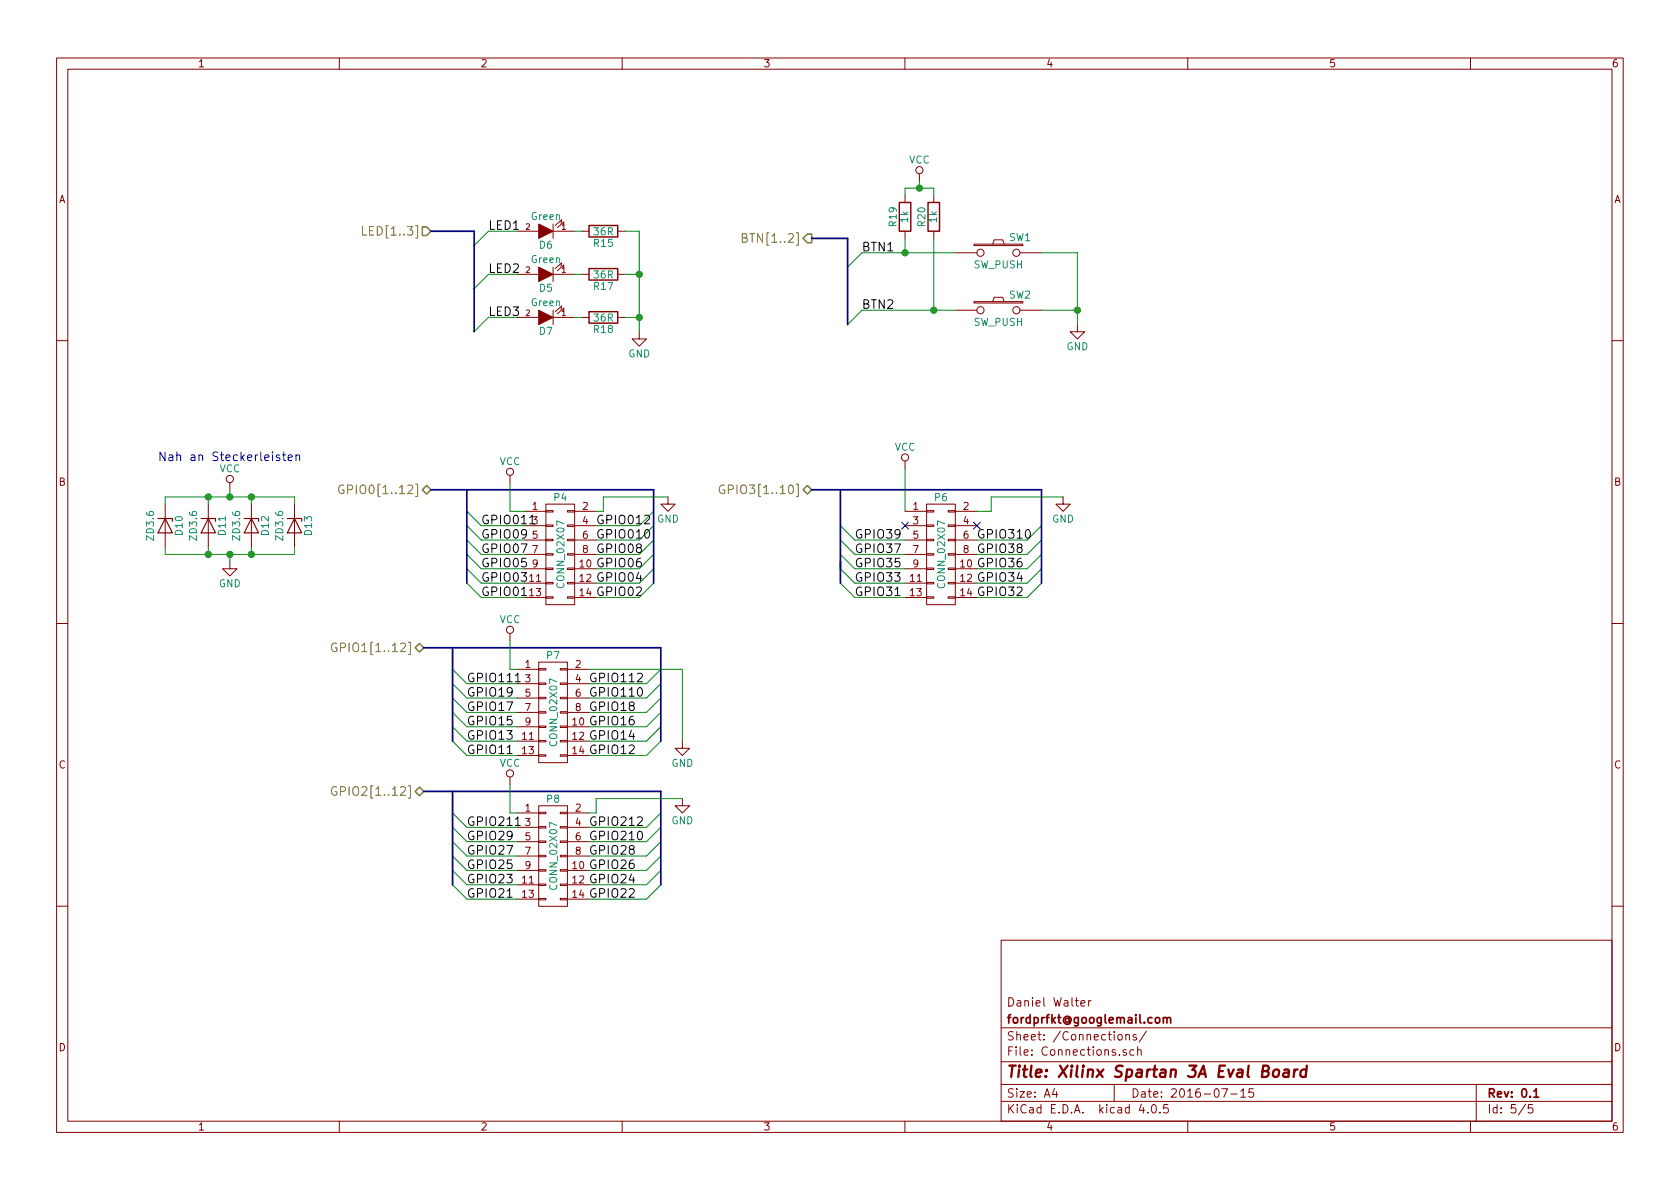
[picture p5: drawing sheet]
<svg xmlns="http://www.w3.org/2000/svg" width="297mm" height="210mm" viewBox="0 0 297 210" stroke-linecap="round" stroke-linejoin="round" font-family="sans-serif">
<g fill="none" stroke="#840000" stroke-width=".18">
<path d="M10 10.3h277v189.9h-277zM12 12.2h273v186.1h-273zM60 10.3v1.9M110 10.3v1.9M160 10.3v1.9M210 10.3v1.9M260 10.3v1.9M97.8 39.6v2.6M99.2 39.5l.1-.6-1.1 1M99.6 39.9l.1-.7-1.1 1.1M160 34.5v1.3M162.6 30.7v1.3"/>
<path d="M165.1 34.5v1.3M91.4 48.5h3.8M91.4 40.9h3.8M91.4 56.1h3.8M97.8 47.2v2.6M97.8 54.9v2.5M97.8 48.5h3.8M97.8 40.9h3.8M97.8 56.1h3.8M99.2 47.1l.1-.6-1.1 1M99.2 54.7l.1-.6-1.1 1M99.6 47.5l.1-.6-1.1 1"/>
<path d="M99.6 55.1l.1-.6-1.1 1M102.9 48.5h1.2M102.9 40.9h1.2M102.9 56.1h1.2M109.2 48.5h1.3M109.2 40.9h1.3M109.2 56.1h1.3M113 58.7v1.2h1.3l-1.3 1.3-1.2-1.3h1.2M160 40.9v1.3M165.1 40.9v1.3M168.9 44.7h3.8M168.9 54.9h3.8"/>
<path d="M172.2 43.2h8.6v.2h-8.6zM172.2 53.3h8.6v.3h-8.6zM175.5 43.2l.3-.8h1.5l.2 .8M175.5 53.3l.3-.7h1.5l.2 .7M180.3 44.7h3.8M180.3 54.9h3.8M190.5 57.4v1.3h1.3l-1.3 1.2-1.3-1.2h1.3M10 60.2h2M285 60.2h2M29.2 89.1v7.7M36.8 89.1v7.7M40.6 99.3v1.3h1.3l-1.3 1.2-1.2-1.2h1.2"/>
<path d="M40.6 85.3v1.3M44.4 89.1v7.7M52.1 89.1v7.7M90.2 84.1v1.2M92.7 90.4h3.8M92.7 93h3.8M92.7 95.5h3.8M92.7 98h3.8M96.5 97.9h1.3v.3h-1.3zM96.5 95.4h1.3v.2h-1.3zM96.5 92.8h1.3v.3h-1.3zM96.5 90.3h1.3v.2h-1.3z"/>
<path d="M96.5 89.1h5.1v17.8h-5.1zM100.3 97.9h1.3v.3h-1.3zM100.3 95.4h1.3v.2h-1.3zM100.3 92.8h1.3v.3h-1.3zM100.3 90.3h1.3v.2h-1.3zM101.6 90.4h3.8M101.6 93h3.8M101.6 95.5h3.8M101.6 98h3.8M118.1 87.9v1.2h1.3l-1.3 1.3-1.3-1.3h1.3M160 81.5v1.3M160 90.4h3.8"/>
<path d="M160 93h3.8M160 95.5h3.8M160 98h3.8M163.8 97.9h1.3v.3h-1.3zM163.8 95.4h1.3v.2h-1.3zM163.8 92.8h1.3v.3h-1.3zM163.8 90.3h1.3v.2h-1.3zM163.8 89.1h5.1v17.8h-5.1zM167.6 97.9h1.3v.3h-1.3zM167.6 95.4h1.3v.2h-1.3zM167.6 92.8h1.3v.3h-1.3zM167.6 90.3h1.3v.2h-1.3z"/>
<path d="M168.9 90.4h3.8M168.9 93h3.8M168.9 95.5h3.8M168.9 98h3.8M188 87.9v1.2h1.2l-1.2 1.3-1.3-1.3h1.3M10 110.3h2M90.2 112v1.3M91.4 118.4h3.8M92.7 100.6h3.8M92.7 103.1h3.8M92.7 105.7h3.8M95.2 118.2h1.3v.3h-1.3z"/>
<path d="M95.2 117.1h5.1v17.8h-5.1zM96.5 105.5h1.3v.3h-1.3zM96.5 103h1.3v.2h-1.3zM96.5 100.5h1.3v.2h-1.3zM99.1 118.2h1.2v.3h-1.2zM100.3 105.5h1.3v.3h-1.3zM100.3 103h1.3v.2h-1.3zM100.3 100.5h1.3v.2h-1.3zM100.3 118.4h3.8M101.6 100.6h3.8M101.6 103.1h3.8M101.6 105.7h3.8"/>
<path d="M160 100.6h3.8M160 103.1h3.8M160 105.7h3.8M163.8 105.5h1.3v.3h-1.3zM163.8 103h1.3v.2h-1.3zM163.8 100.5h1.3v.2h-1.3zM167.6 105.5h1.3v.3h-1.3zM167.6 103h1.3v.2h-1.3zM167.6 100.5h1.3v.2h-1.3zM168.9 100.6h3.8M168.9 103.1h3.8M168.9 105.7h3.8"/>
<path d="M285 110.3h2M90.2 137.4v1.3M91.4 120.9h3.8M91.4 123.4h3.8M91.4 126h3.8M91.4 128.5h3.8M91.4 131.1h3.8M91.4 133.6h3.8M95.2 133.5h1.3v.2h-1.3zM95.2 130.9h1.3v.3h-1.3zM95.2 128.4h1.3v.2h-1.3zM95.2 125.9h1.3v.2h-1.3z"/>
<path d="M95.2 123.3h1.3v.3h-1.3zM95.2 120.8h1.3v.2h-1.3zM99.1 133.5h1.2v.2h-1.2zM99.1 130.9h1.2v.3h-1.2zM99.1 128.4h1.2v.2h-1.2zM99.1 125.9h1.2v.2h-1.2zM99.1 123.3h1.2v.3h-1.2zM99.1 120.8h1.2v.2h-1.2zM100.3 120.9h3.8M100.3 123.4h3.8M100.3 126h3.8M100.3 128.5h3.8"/>
<path d="M100.3 131.1h3.8M100.3 133.6h3.8M120.6 131.1v1.2h1.3l-1.3 1.3-1.2-1.3h1.2M91.4 143.8h3.8M91.4 146.3h3.8M91.4 148.8h3.8M91.4 151.4h3.8M91.4 153.9h3.8M91.4 156.5h3.8M91.4 159h3.8M95.2 158.9h1.3v.2h-1.3zM95.2 156.3h1.3v.3h-1.3z"/>
<path d="M95.2 153.8h1.3v.2h-1.3zM95.2 151.3h1.3v.2h-1.3zM95.2 148.7h1.3v.3h-1.3zM95.2 146.2h1.3v.2h-1.3zM95.2 143.6h1.3v.3h-1.3zM95.2 142.5h5.1v17.8h-5.1zM99.1 158.9h1.2v.2h-1.2zM99.1 156.3h1.2v.3h-1.2zM99.1 153.8h1.2v.2h-1.2zM99.1 151.3h1.2v.2h-1.2zM99.1 148.7h1.2v.3h-1.2zM99.1 146.2h1.2v.2h-1.2z"/>
<path d="M99.1 143.6h1.2v.3h-1.2zM100.3 143.8h3.8M100.3 146.3h3.8M100.3 148.8h3.8M100.3 151.4h3.8M100.3 153.9h3.8M100.3 156.5h3.8M100.3 159h3.8M120.6 141.2v1.3h1.3l-1.3 1.3-1.2-1.3h1.2M10 160.2h2M177 166.3h108v32h-108zM191.1 177.4l.7-.1v-.3l-.5-.1-.2 .2 .1 .7h.6"/>
<path d="M192.5 176.9v1M192.9 176.9l-.4 .3M285 160.2h2M60 198.3v1.9M110 198.3v1.9M160 198.3v1.9M177 194.8h108M177 191.8h108M177 187.8h108M177 181.8h108M186.4 192.5l-.3 1h.9M186.8 193v1"/>
<path d="M197 191.8v3M197.7 183.1l.2-.2 .4 .2 .1 .5-.1 .2-.4 .1-.2-.1zM199.1 183.1l.2-.2 .3 .1 .1 .9M199.1 182.9v1M199.1 185.7a.37 .37 0 0 0-.5 .1v.2l.5 .2 .1 .1-.2 .3-.4-.1M200.5 185.7l-.4-.1-.3 .3v.6l.3 .1 .4-.1M200.9 183a.37 .37 0 0 0-.6 .1l.1 .3 .5 .1 .1 .1-.2 .3-.5-.1M201.1 185.7l.2-.1 .4 .1 .1 .9M201.1 185.1v1.5M201.8 195.2l-.4 1.1h1M202.7 182.3l-1.3 2M202.9 196.7v.1"/>
<path d="M203.8 195.4l.1-.1a.81 .81 0 0 1 .6 .6 .81 .81 0 0 1-.3 .8l-.1 .1a.8 .8 0 0 1-.6-.6 .8 .8 0 0 1 .3-.8zM205.1 196.7v.1M206.5 195.3h-.7l-.1 .7 .2-.1 .5 .1 .2 .2-.1 .5-.2 .1-.6-.1M210 198.3v1.9M216 192.5h1l-.6 1.5M217.6 193.5h1.1M219.4 193l.4-.5v1.5M219.4 194h.8M221.6 192.5h-.7l-.1 .7 .2-.1 .5 .1 .2 .2-.1 .5-.2 .1-.6-.1M260 198.3v1.9M261 191.8v6.5M269.7 195.2l-1.2 2"/>
<path d="M271 195.3h-.7l-.1 .7 .2-.1 .5 .1 .1 .2v.5l-.2 .1-.6-.1"/>
<circle cx="162.6" cy="30.1" r=".63"/>
<circle cx="173.4" cy="54.9" r=".63"/>
<circle cx="173.4" cy="44.7" r=".63"/>
<circle cx="179.7" cy="44.7" r=".63"/>
<circle cx="179.7" cy="54.9" r=".63"/>
<circle cx="40.6" cy="84.7" r=".63"/>
<circle cx="90.2" cy="83.4" r=".63"/>
<circle cx="160" cy="80.9" r=".63"/>
<circle cx="90.2" cy="111.4" r=".63"/>
<circle cx="90.2" cy="136.8" r=".63"/>
</g>
<path d="M205.7 179.9v1M205.7 180.1l.2-.2 .4 .1v.9M206.3 180.1a.36 .36 0 0 1 .4-.2 .36 .36 0 0 1 .3 .2v.8M271.2 193l.4-.5v1.5M271.2 194h.9" fill="none" stroke="#840000" stroke-width=".3"/>
<path d="M225.2 189.3a.51 .51 0 0 1 .6-.2 .51 .51 0 0 1 .4 .4l-.1 .6a.54 .54 0 0 1-.5 .4 .54 .54 0 0 1-.6-.4zM227.1 189.2h.7v1.2M227.9 189.6l-.7 .1a.4 .4 0 0 0-.3 .3 .4 .4 0 0 0 .2 .4l.7-.1M228.9 189.1l-.2 1.3M229.4 189.1a.54 .54 0 0 0-.6 .4M231 189.2a.7 .7 0 0 0-1 .3v.8l.3 .1 .5-.1M231.1 188.4l-.3 2" fill="none" stroke="#840000" stroke-width=".41"/>
<g fill="#840000" stroke="#840000" stroke-width=".18">
<path d="M95.2 47.2l2.6 1.3-2.6 1.3z"/>
<path d="M95.2 39.6l2.6 1.3-2.6 1.3z"/>
<path d="M95.2 54.9l2.6 1.2-2.6 1.3z"/>
</g>
<path d="M104.1 39.9h5.1v2h-5.1zM159 35.8h2v5.1h-2zM164.1 35.8h2v5.1h-2zM104.1 47.5h5.1v2h-5.1zM104.1 55.1h5.1v2h-5.1z" fill="none" stroke="#840000" stroke-width=".25"/>
<path d="M64.1 40.1v1.5h.7M131.2 42.1l.7-.1 .2-.2-.1-.3-.3-.2h-.5v1.5h.6l.3-.1v-.4l-.4-.2M60.8 85.8a.71 .71 0 0 0-.9 .7 .71 .71 0 0 0 .9 .7v-.6h-.3M128.1 85.8a.71 .71 0 0 0-.9 .7 .71 .71 0 0 0 .9 .7v-.6h-.3M59.5 113.8a.71 .71 0 0 0-.9 .7 .71 .71 0 0 0 .9 .7l.1-.6h-.3M59.5 139.2a.71 .71 0 0 0-.9 .7 .71 .71 0 0 0 .9 .7l.1-.6h-.3" fill="none" stroke="#848400" stroke-width=".18"/>
<path d="M74.7 40.1h.7l.8 .8-.8 .8h-.7zM142 42.2l.7-.8h.8v1.5h-.8zM74.7 86.6l.7-.8 .8 .8-.8 .8zM142 86.6l.7-.8 .8 .8-.8 .8zM73.4 114.5l.8-.7 .7 .7-.7 .8zM73.4 139.9l.8-.7 .7 .7-.7 .8z" fill="none" stroke="#848400" stroke-width=".25"/>
<g fill="none" stroke="#008400" stroke-width=".18">
<path d="M160 34.5v-1.2h5.1v1.2M162.6 32v1.3M91.4 40.9h-5l-2.6 2.5M91.4 48.5h-5l-2.6 2.5M91.4 56.1h-5l-2.6 2.6M101.6 40.9h1.3M101.6 48.5h1.3M101.6 56.1h1.3M110.5 40.9h2.5v17.8M110.5 48.5h2.5M110.5 56.1h2.5M160 42.2v2.5"/>
<path d="M165.1 42.2v12.7M168.9 44.7h-16.5l-2.5 2.5M168.9 54.9h-16.5l-2.5 2.5M184.1 44.7h6.4v12.7M184.1 54.9h6.4M29.2 96.8v1.2h22.9v-1.2M29.2 89.1v-1.2h22.9v1.2M36.8 87.9v1.2M36.8 96.8v1.2M40.6 86.6v1.3M40.6 98v1.3M44.4 87.9v1.2"/>
<path d="M44.4 96.8v1.2M82.5 93l2.6 2.5h7.6M82.5 95.5l2.6 2.5h7.6M82.5 98l2.6 2.6h7.6M82.5 90.4l2.6 2.6h7.6M90.2 85.3v5.1M115.6 90.4l-2.6 2.6h-7.6M115.6 93l-2.6 2.5h-7.6M115.6 95.5l-2.6 2.5h-7.6M115.6 98l-2.6 2.6h-7.6M118.1 87.9h-11.4v2.5M148.6 93l2.5 2.5h8.9"/>
<path d="M148.6 95.5l2.5 2.5h8.9M148.6 98l2.5 2.6h8.9M160 82.8v7.6M184.1 93l-2.5 2.5h-8.9M184.1 95.5l-2.5 2.5h-8.9M184.1 98l-2.5 2.6h-8.9M188 87.9h-12.7v2.5h-2.6M80 118.4l2.5 2.5h8.9M82.5 100.6l2.6 2.5h7.6M82.5 103.1l2.6 2.6h7.6M90.2 113.3v5.1M104.1 118.4h16.5v12.7"/>
<path d="M115.6 100.6l-2.6 2.5h-7.6M115.6 103.1l-2.6 2.6h-7.6M116.8 118.4l-2.5 2.5h-10.2M148.6 103.1l2.5 2.6h8.9M148.6 100.6l2.5 2.5h8.9M184.1 103.1l-2.5 2.6h-8.9M184.1 100.6l-2.5 2.5h-8.9M80 131.1l2.5 2.5h8.9M80 120.9l2.5 2.5h8.9M80 123.4l2.5 2.6h8.9M80 126l2.5 2.5h8.9M80 128.5l2.5 2.6h8.9"/>
<path d="M90.2 138.7v5.1M116.8 131.1l-2.5 2.5h-10.2M116.8 120.9l-2.5 2.5h-10.2M116.8 123.4l-2.5 2.6h-10.2M116.8 126l-2.5 2.5h-10.2M116.8 128.5l-2.5 2.6h-10.2M80 156.5l2.5 2.5h8.9M80 146.3l2.5 2.5h8.9M80 148.8l2.5 2.6h8.9M80 151.4l2.5 2.5h8.9M80 143.8l2.5 2.5h8.9M80 153.9l2.5 2.6h8.9"/>
<path d="M116.8 156.5l-2.5 2.5h-10.2M116.8 143.8l-2.5 2.5h-10.2M116.8 146.3l-2.5 2.5h-10.2M116.8 148.8l-2.5 2.6h-10.2M116.8 151.4l-2.5 2.5h-10.2M116.8 153.9l-2.5 2.6h-10.2M120.6 141.2h-15.2v2.6"/>
</g>
<path d="M92.2 105.3h.9M158.2 105.3h.9M89.7 133.3h.9M91.1 120.6h.9M89.7 158.7h.9M91.1 146h.9" fill="none" stroke="#000" stroke-width=".18"/>
<g fill="#008400" stroke="#008400" stroke-width=".25">
<circle cx="113" cy="48.5" r=".51"/>
<circle cx="113" cy="56.1" r=".51"/>
<circle cx="190.5" cy="54.9" r=".51"/>
<circle cx="160" cy="44.7" r=".51"/>
<circle cx="165.1" cy="54.9" r=".51"/>
<circle cx="162.6" cy="33.3" r=".51"/>
<circle cx="40.6" cy="87.9" r=".51"/>
<circle cx="36.8" cy="87.9" r=".51"/>
<circle cx="44.5" cy="87.9" r=".51"/>
<circle cx="40.6" cy="98" r=".51"/>
<circle cx="36.8" cy="98" r=".51"/>
<circle cx="44.5" cy="98" r=".51"/>
</g>
<path d="M76.2 40.9h7.6v17.8M143.5 42.2h6.4v15.2M76.2 86.6h39.4v16.5M82.5 86.6v16.5M143.5 86.6h40.6v16.5M148.6 86.6v16.5M74.9 114.5h41.9v16.6M80 114.5v16.6M74.9 139.9h41.9v16.6M80 139.9v16.6" fill="none" stroke="#000084" stroke-width=".3"/>
<path d="M159.4 92.3l1.2 1.3M160.6 92.3l-1.2 1.3M172.1 92.3l1.2 1.3M173.3 92.3l-1.2 1.3" fill="none" stroke="#000084" stroke-width=".18"/>
<path d="M27.9 91.7h2.6v.5M29.2 91.7l1.3 2.5h-2.6zM35.6 91.7h2.5v.5M36.8 91.7l1.3 2.5h-2.5zM43.2 91.7h2.5v.5M44.4 91.7l1.3 2.5h-2.5zM50.8 91.7h2.5v.5M52.1 91.7l1.2 2.5h-2.5z" fill="none" stroke="#840000" stroke-width=".2"/>
<path d="M50.2 79.9v1.3l.3 .3M49.4 80.5l-.3-.1-.3 .3 .1 .2 .5 .1v.4h-.6M50 80.4h.5M51 80.9l.7-.1-.1-.3-.4-.1-.2 .3v.7h.6M52.3 80.6l.1-.1a.36 .36 0 0 1 .6 .2v.8M52.3 80.4v1.1" fill="none" stroke="#0000c2" stroke-width=".18"/>
<text font-size="2.8" fill="#840000" x="178" y="190.5">Title: Xilinx Spartan 3A Eval Board</text>
<g font-size="2.1" fill="#848400">
<text x="65.1" y="41.7">LED[1..3]</text>
<text x="132.3" y="42.9">BTN[1..2]</text>
<text x="61.6" y="87.4">GPIO0[1..12]</text>
<text x="129" y="87.4">GPIO3[1..10]</text>
<text x="60.4" y="115.3">GPIO1[1..12]</text>
<text x="60.4" y="140.7">GPIO2[1..12]</text>
</g>
<g font-size="2.1">
<text x="86.4" y="40.6">LED1</text>
<text x="152.4" y="44.4">BTN1</text>
<text x="86.4" y="48.3">LED2</text>
<text x="86.4" y="55.9">LED3</text>
<text x="152.4" y="54.6">BTN2</text>
<text x="85.1" y="95.2">GPIO09</text>
<text x="105.4" y="95.2">GPIO010</text>
<text x="151.1" y="95.2">GPIO39</text>
<text x="172.7" y="95.2">GPIO310</text>
<text x="85.1" y="100.3">GPIO05</text>
<text x="85.1" y="97.8">GPIO07</text>
<text x="105.4" y="100.3">GPIO06</text>
<text x="105.4" y="97.8">GPIO08</text>
<text x="151.1" y="100.3">GPIO35</text>
<text x="151.1" y="97.8">GPIO37</text>
<text x="172.7" y="100.3">GPIO36</text>
<text x="172.7" y="97.8">GPIO38</text>
<text x="85.1" y="105.4">GPIO01</text>
<text x="85.1" y="102.9">GPIO03</text>
<text x="105.4" y="105.4">GPIO02</text>
<text x="105.4" y="102.9">GPIO04</text>
<text x="151.1" y="105.4">GPIO31</text>
<text x="151.1" y="102.9">GPIO33</text>
<text x="172.7" y="105.4">GPIO32</text>
<text x="172.7" y="102.9">GPIO34</text>
<text x="82.5" y="125.7">GPIO17</text>
<text x="82.5" y="123.2">GPIO19</text>
<text x="104.1" y="125.7">GPIO18</text>
<text x="104.1" y="123.2">GPIO110</text>
<text x="104.1" y="120.6">GPIO112</text>
<text x="82.5" y="130.8">GPIO13</text>
<text x="82.5" y="128.3">GPIO15</text>
<text x="104.1" y="130.8">GPIO14</text>
<text x="104.1" y="128.3">GPIO16</text>
<text x="82.5" y="133.3">GPIO11</text>
<text x="104.1" y="133.3">GPIO12</text>
<text x="82.5" y="148.6">GPIO29</text>
<text x="104.1" y="148.6">GPIO210</text>
<text x="82.5" y="153.7">GPIO25</text>
<text x="82.5" y="151.1">GPIO27</text>
<text x="104.1" y="153.7">GPIO26</text>
<text x="104.1" y="151.1">GPIO28</text>
<text x="82.5" y="158.7">GPIO21</text>
<text x="82.5" y="156.2">GPIO23</text>
<text x="104.1" y="158.7">GPIO22</text>
<text x="104.1" y="156.2">GPIO24</text>
</g>
<text font-size="2.1" fill="#0000c2" x="27.9" y="81.5">Nah an Steckerleisten</text>
<g font-size="2.1" fill="#008400">
<text x="85.1" y="92.7">GPIO011</text>
<text x="105.4" y="92.7">GPIO012</text>
<text x="82.5" y="120.6">GPIO111</text>
<text x="82.5" y="146">GPIO211</text>
<text x="104.1" y="146">GPIO212</text>
</g>
<g font-size="2.1" fill="#840000">
<text x="178" y="178">Daniel Walter</text>
<text x="178" y="184">Sheet: /Connections/</text>
<text x="178" y="181">fordprfkt@googlemail.com</text>
<text x="178" y="186.7">File: Connections.sch</text>
<text x="178" y="196.9">KiCad E.D.A. kicad 4.0.5</text>
<text x="178" y="194.1">Size: A4</text>
<text x="200" y="194.1">Date: 2016-07-15</text>
<text x="263" y="194.1">Rev: 0.1</text>
<text x="263" y="196.9">Id: 5/5</text>
</g>
<g font-size="1.8" fill="#840000">
<text x="35" y="11.9">1</text>
<text x="85" y="11.9">2</text>
<text x="135" y="11.9">3</text>
<text x="185" y="11.9">4</text>
<text x="235" y="11.9">5</text>
<text x="285" y="11.9">6</text>
<text x="10.4" y="35.9">A</text>
<text x="285.4" y="35.9">A</text>
<text x="10.4" y="85.9">B</text>
<text x="285.4" y="85.9">B</text>
<text x="94.1" y="90.2">1</text>
<text x="94.1" y="95.2">5</text>
<text x="103" y="90.2">2</text>
<text x="103" y="92.7">4</text>
<text x="103" y="95.2">6</text>
<text x="161.4" y="90.2">1</text>
<text x="161.4" y="92.7">3</text>
<text x="161.4" y="95.2">5</text>
<text x="170.3" y="90.2">2</text>
<text x="170.3" y="92.7">4</text>
<text x="170.3" y="95.2">6</text>
<text x="94.1" y="97.8">7</text>
<text x="94.1" y="100.3">9</text>
<text x="102.5" y="100.3">10</text>
<text x="103" y="97.8">8</text>
<text x="161.4" y="97.8">7</text>
<text x="161.4" y="100.3">9</text>
<text x="169.8" y="100.3">10</text>
<text x="170.3" y="97.8">8</text>
<text x="93.6" y="102.9">11</text>
<text x="93.6" y="105.4">13</text>
<text x="102.5" y="102.9">12</text>
<text x="102.5" y="105.4">14</text>
<text x="161" y="102.9">11</text>
<text x="161" y="105.4">13</text>
<text x="169.8" y="102.9">12</text>
<text x="169.8" y="105.4">14</text>
<text x="92.9" y="118.1">1</text>
<text x="101.8" y="118.1">2</text>
<text x="92.9" y="120.6">3</text>
<text x="92.9" y="123.2">5</text>
<text x="92.9" y="125.7">7</text>
<text x="101.8" y="120.6">4</text>
<text x="101.8" y="123.2">6</text>
<text x="101.8" y="125.7">8</text>
<text x="92.4" y="130.8">11</text>
<text x="92.9" y="128.3">9</text>
<text x="101.3" y="128.3">10</text>
<text x="101.3" y="130.8">12</text>
<text x="10.4" y="135.9">C</text>
<text x="92.4" y="133.3">13</text>
<text x="101.3" y="133.3">14</text>
<text x="285.4" y="135.9">C</text>
<text x="92.9" y="143.5">1</text>
<text x="101.8" y="143.5">2</text>
<text x="92.9" y="146">3</text>
<text x="92.9" y="148.6">5</text>
<text x="101.8" y="146">4</text>
<text x="101.8" y="148.6">6</text>
<text x="92.9" y="151.1">7</text>
<text x="92.9" y="153.7">9</text>
<text x="101.3" y="153.7">10</text>
<text x="101.8" y="151.1">8</text>
<text x="92.4" y="156.2">11</text>
<text x="92.4" y="158.7">13</text>
<text x="101.3" y="156.2">12</text>
<text x="101.3" y="158.7">14</text>
<text x="10.4" y="185.9">D</text>
<text x="285.4" y="185.9">D</text>
<text x="35" y="199.9">1</text>
<text x="85" y="199.9">2</text>
<text x="135" y="199.9">3</text>
<text x="185" y="199.9">4</text>
<text x="235" y="199.9">5</text>
<text x="285" y="199.9">6</text>
</g>
<g font-size="1.8" fill="#008484">
<text x="160.7" y="28.9">VCC</text>
<text x="94" y="38.9">Green</text>
<text x="105.1" y="41.6">36R</text>
<text x="158.5" y="40" transform="rotate(-90 158.5 40)">R19</text>
<text x="160.6" y="39.3" transform="rotate(-90 160.6 39.3)">1k</text>
<text x="163.6" y="40" transform="rotate(-90 163.6 40)">R20</text>
<text x="165.6" y="39.3" transform="rotate(-90 165.6 39.3)">1k</text>
<text x="94" y="46.5">Green</text>
<text x="95.4" y="44">D6</text>
<text x="105.1" y="43.6">R15</text>
<text x="172.2" y="47.4">SW_PUSH</text>
<text x="178.4" y="42.6">SW1</text>
<text x="95.4" y="51.6">D5</text>
<text x="105.1" y="51.3">R17</text>
<text x="105.1" y="49.2">36R</text>
<text x="178.4" y="52.8">SW2</text>
<text x="94" y="54.1">Green</text>
<text x="95.4" y="59.2">D7</text>
<text x="105.1" y="58.9">R18</text>
<text x="105.1" y="56.8">36R</text>
<text x="172.2" y="57.6">SW_PUSH</text>
<text x="111.1" y="63.2">GND</text>
<text x="188.5" y="61.9">GND</text>
<text x="38.8" y="83.5">VCC</text>
<text x="88.3" y="82.2">VCC</text>
<text x="158.2" y="79.7">VCC</text>
<text x="98" y="88.6">P4</text>
<text x="165.3" y="88.6">P6</text>
<text x="27.2" y="95.4" transform="rotate(-90 27.2 95.4)">ZD3.6</text>
<text x="32.3" y="94.6" transform="rotate(-90 32.3 94.6)">D10</text>
<text x="34.8" y="95.4" transform="rotate(-90 34.8 95.4)">ZD3.6</text>
<text x="39.9" y="94.6" transform="rotate(-90 39.9 94.6)">D11</text>
<text x="42.4" y="95.4" transform="rotate(-90 42.4 95.4)">ZD3.6</text>
<text x="47.5" y="94.6" transform="rotate(-90 47.5 94.6)">D12</text>
<text x="50.1" y="95.4" transform="rotate(-90 50.1 95.4)">ZD3.6</text>
<text x="55.1" y="94.6" transform="rotate(-90 55.1 94.6)">D13</text>
<text x="116.2" y="92.4">GND</text>
<text x="186" y="92.4">GND</text>
<text x="38.7" y="103.8">GND</text>
<text x="99.8" y="103.7" transform="rotate(-90 99.8 103.7)">CONN_02X07</text>
<text x="167.1" y="103.7" transform="rotate(-90 167.1 103.7)">CONN_02X07</text>
<text x="88.3" y="110.2">VCC</text>
<text x="96.7" y="116.5">P7</text>
<text x="98.5" y="131.6" transform="rotate(-90 98.5 131.6)">CONN_02X07</text>
<text x="88.3" y="135.6">VCC</text>
<text x="118.7" y="135.6">GND</text>
<text x="96.7" y="141.9">P8</text>
<text x="118.7" y="145.7">GND</text>
<text x="98.5" y="157" transform="rotate(-90 98.5 157)">CONN_02X07</text>
</g>
<text font-size="1.8" x="94.1" y="92.7">3</text>
<g font-size="1.4" fill="#840000">
<text x="93" y="40.6">2</text>
<text x="99.3" y="40.6">1</text>
<text x="93" y="48.3">2</text>
<text x="99.3" y="48.3">1</text>
<text x="93" y="55.9">2</text>
<text x="99.3" y="55.9">1</text>
</g>
</svg>
